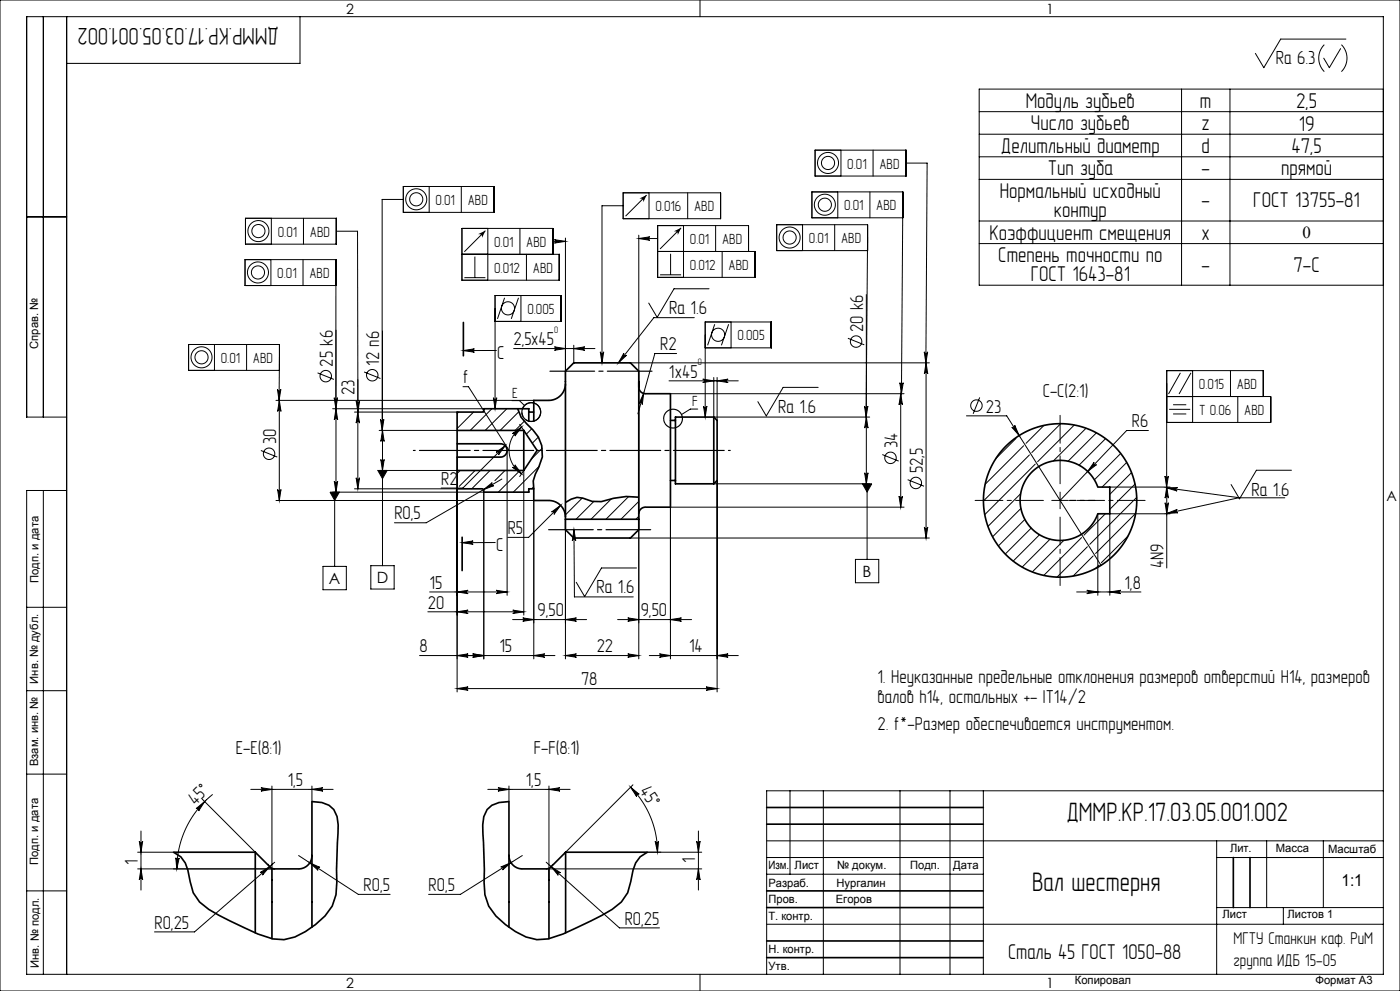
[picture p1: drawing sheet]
<svg xmlns="http://www.w3.org/2000/svg" width="420mm" height="297mm" viewBox="0 0 420 297" stroke-linecap="round" stroke-linejoin="round" font-family="sans-serif">
<g fill="none" stroke="#000" stroke-width=".3">
<path d="M0 0h420v297h-420zM13 5v120M20 5v287M90 5v14h-70M210 0v5M397.3 13.4a5.7 5.7 0 0 0 0 8.1M402.2 14.6l-3.4 5.7-1.7-2.9M402.4 13.4a5.7 5.7 0 0 1 0 8.1M403.8 11.7h-19.6l-5.1 8.6-2.5-4.3M293.8 33.5h121.2M354.5 26.7v58.8M369 26.7v58.8"/>
<path d="M415 26.7h-121.2v58.8h121.2M121 59.8h-6.4l.1 69.2M121 55.9h27.3v7.8h-27.3zM128.8 55.9v7.8M138.4 55.9v7.8M186.9 57.8h29.3v7.7h-29.3zM194 58.5l-6.3 6.3M194.7 57.8v7.7M206.3 57.8v7.7M243.6 57.5h27.2v7.8h-27.2zM244.5 45h27.3v7.8h-27.3zM251.3 57.5v7.8"/>
<path d="M252.3 45v7.8M261 57.5v7.8M261.9 45v7.8M271.8 48.9h6.3l-.3 59.8v52.5M293.8 40.2h121.2M293.8 47h121.2M293.8 53.8h121.2M8 65h12M73.6 65.4h27.3v7.8h-27.3zM81.3 77.8v7.8M81.4 65.4v7.8M90.9 77.8v7.8"/>
<path d="M91 65.4v7.8M100.9 69.3h6.4l.1 54.2M138.6 76.2h29.2v7.8h-29.2v-15.5h27.2v7.7M142.5 76.9v6.3M145.6 69.1l-6.3 6.4M146.3 68.5v15.5M156 68.5v7.7M157.9 76.2v7.8M165.8 72.3h3.8M166.3 71.8l3.3 .5-3.3 .5a.51 .51 0 0 0 .5-.5 .51 .51 0 0 0-.5-.5zM169.6 71.3v43.1M186.9 61.7h-6.3v47"/>
<path d="M191.6 71.5h5.7M191.6 70.5v43.9M191.6 71.5l3.3-.5a.51 .51 0 0 0-.4 .5 .51 .51 0 0 0 .4 .5zM201.2 76.1v6.3M204.3 68.3l-6.3 6.3M205.1 67.6v15.5M214.7 67.6v7.8M216.6 75.4v7.7M224.6 75.4v-7.8h-27.3v15.5h29.2v-7.7h-29.2M233 67.3h27.3v7.8h-27.3zM240.8 67.3v7.8M250.4 67.3v7.8"/>
<path d="M260.3 71.2l-.5 53.8M270.8 61.4l-.4 56.6M293.8 66.2h121.2M293.8 73h121.2M100.8 85.6h-27.3v-7.8h27.3v69.7M114.7 99.2v70.3M139.3 83.2h6.3M148.5 96.3h19.8v-7.7h-19.8v33.9M151.4 89.3l-2.2 6.3M155.6 89.3l-2.2 6.3M156.3 88.6v7.7M198 82.4h6.3"/>
<path d="M208.3 95.2h-12.1l-10.7 13.5M212.7 86.5h-10.5l-5 8.6-2.6-4.3M214.4 97.2l-2.1 6.3M218.6 97.2l-2.2 6.3M219.3 96.5v7.8M259.9 88.3v56.7M56.6 103.2h27.2v7.8h-27.2zM64.3 103.2v7.8M74 103.2v7.8M82.8 120h77.3M83.2 116.7a.51 .51 0 0 0 .5 .5 .51 .51 0 0 0 .6-.5l-.6 3.3zM83.8 120v30"/>
<path d="M83.8 120l.5 3.3a.51 .51 0 0 0-.5-.5 .51 .51 0 0 0-.5 .5zM83.8 107.1l-.1 12.9M95.3 111.7l4.9 2M100.3 119.2a.51 .51 0 0 0 .5 .5 .51 .51 0 0 0 .5-.5l-.5 3.3zM107.4 113.7v32.8M109.2 111.5l4.9 1.9M138.9 115.9h1.6l12.2 19.1M139 105.1l3.3-.6a.51 .51 0 0 0-.5 .6 .51 .51 0 0 0 .5 .5zM148 119.2a.51 .51 0 0 0 .5 .5 .51 .51 0 0 0 .5-.5l-.5 3.3zM148.6 105h.1M148.6 105l-9.6 .1M154.1 104.5h24.4"/>
<path d="M166.3 104l3.3 .5-3.3 .5a.51 .51 0 0 0 .5-.5 .51 .51 0 0 0-.5-.5zM172.1 104.5l3.3-.5a.51 .51 0 0 0-.4 .5 .51 .51 0 0 0 .4 .5zM172.1 103.5v5.2M180.1 105.4a.51 .51 0 0 0 .5 .5 .51 .51 0 0 0 .5-.5l-.5 3.3zM187.2 105.8a.51 .51 0 0 0 .1 .7 .51 .51 0 0 0 .7 0l-2.5 2.2zM189.1 108.7h89.7M191.6 116v81.5M193.1 117.9l-.4 3.3a.51 .51 0 0 0-.4-.6 .51 .51 0 0 0-.6 .4zM200.7 114.1h20.8M201.1 118h70.1M203 106h-6.5l-5.1 18M210.8 113.6l3.3 .5-3.3 .5a.51 .51 0 0 0 .5-.5 .51 .51 0 0 0-.5-.5z"/>
<path d="M211.6 104.3h19.8v-7.8h-19.8v28.5M214.1 113.1v11.9h46.8M215.1 114.1l3.3-.5a.51 .51 0 0 0-.4 .5 .51 .51 0 0 0 .4 .5zM215.1 113.1v12.9M245.5 116.1h-10.6l-5 8.6-2.5-4.3M254.4 101.4l4.9 1.9M269.9 114.7a.51 .51 0 0 0 .6 .5 .51 .51 0 0 0 .5-.5l-.6 3.3zM270.2 118l.5 3.3a.51 .51 0 0 0-.5-.5 .51 .51 0 0 0-.5 .5zM270.2 118v34M277.3 105.4a.51 .51 0 0 0 .5 .5 .51 .51 0 0 0 .5-.5l-.5 3.3zM277.8 108.7l.5 3.3a.51 .51 0 0 0-.5-.4 .51 .51 0 0 0-.5 .4zM293.9 119.1l-2 4.9"/>
<path d="M350 118.8h31.2v7.8h-31.2M354.1 111.7l-3.5 6.4M357.3 111.7l-3.6 6.4M357.8 111.1v15.5M369.1 111.1v7.7M371.3 118.8v7.8M379 118.8v-7.7h-29v59.1M20 125h-12v-120h407v287h-407v-145h12M78.3 135l4.9 2M99.8 122.5h45.3M100.8 122.5l.5 3.3a.51 .51 0 0 0-.5-.5 .51 .51 0 0 0-.5 .5zM106.4 123.5h30.7"/>
<path d="M106.9 120.2a.51 .51 0 0 0 .5 .5 .51 .51 0 0 0 .5-.5l-.5 3.3zM107.4 123.5l.5 3.3a.51 .51 0 0 0-.5-.5 .51 .51 0 0 0-.6 .5zM113.7 129h23.4M114.1 125.7a.51 .51 0 0 0 .6 .5 .51 .51 0 0 0 .5-.5l-.5 3.3zM114.2 137.7a.51 .51 0 0 0 .5 .5 .51 .51 0 0 0 .6-.5l-.6 3.3zM114.7 129l.6 3.3a.51 .51 0 0 0-.6-.5 .51 .51 0 0 0-.5 .5zM137.1 137v70.4M137.6 123.5l-.5 .4M142.1 123.5l-5 4.9M147.6 122.5l-6.5 6.5M148.9 135.6l2.6-2-1.9 2.7a.51 .51 0 0 0 0-.7 .51 .51 0 0 0-.7 0zM151.5 133.6l-12.6 12.7h-6.6"/>
<path d="M152.1 122.5l-6.5 6.5M152.1 135v43.4M153.6 120.1h2.2l1.6 1.4M153.8 129.9l2.7-1.9-2 2.7a.51 .51 0 0 0 0-.7 .51 .51 0 0 0-.7-.1zM154.5 139.3l2 2.7-2.7-2a.51 .51 0 0 0 .7 0 .51 .51 0 0 0 0-.7zM155.6 123.5l-5.6 5.5M155.9 127.2l1.2 1.8M156.5 128a8.4 8.4 0 0 0 0 14M157.3 126.3l-2.8 2.7M159.5 128.5l-1.6 1.6M161.5 131l-1.8 1.8M161.8 139.7l-7.8 7.8"/>
<path d="M162.7 134.3l-3.3 3.3M209.3 122.6h-2.2l-2.6 1.6M211.1 121.7a.51 .51 0 0 0 .5 .5 .51 .51 0 0 0 .5-.5l-.5 3.3zM259.3 121.7a.51 .51 0 0 0 .6 .5 .51 .51 0 0 0 .5-.5l-.6 3.3zM259.9 125l.5 3.3a.51 .51 0 0 0-.5-.5 .51 .51 0 0 0-.5 .5zM264.7 136.2l4.9 2M289.9 124.6h12.1l28.3 44.8M303.6 128a.51 .51 0 0 0 .6 .1 .51 .51 0 0 0 .2-.6l1.3 3zM304.8 131.4l-6.1 6.1M307.1 133.6l-11.6 11.5M308.8 136.3l-13.8 13.8M310.6 139.1l-15.2 15.1"/>
<path d="M313.2 127.5l-5.4 5.4M318.2 127l-8.6 8.6M322.3 127.4l-11 11M325.8 128.3l-9.8 9.8M328.2 138.5a.51 .51 0 0 0 .1 .7 .51 .51 0 0 0 .7 0l-2.7 2.1zM328.9 129.7l-8.5 8.5M331.7 131.5l-8 7.9M336.2 135.9l-7.9 7.9M338 138.6l-7.4 7.4M344.5 129h-6.5l-20 21M350.7 122.7h6.4M351.9 121.3h4"/>
<path d="M351.9 124.1h4M13 147v145M82.8 150h77.3v47.5M83.3 146.7a.51 .51 0 0 0 .5 .5 .51 .51 0 0 0 .5-.5l-.5 3.3zM99 147.5h2.8l-1.4 2.4zM99.8 147.5h45.3v50M100.3 144.2a.51 .51 0 0 0 .5 .5 .51 .51 0 0 0 .5-.5l-.5 3.3zM100.4 147.5v22.2M106.4 146.5h30.7M106.8 143.2a.51 .51 0 0 0 .6 .5 .51 .51 0 0 0 .5-.5l-.5 3.3zM113.3 141h2.8l-1.4 2.4zM113.7 141h23.4"/>
<path d="M138 141l-.7 .8M142.5 141l-4.7 4.8M145.1 146.7l2.6-2a.51 .51 0 0 0-.2 .6 .51 .51 0 0 0 .7 .2zM147 141l-5.5 5.5M150.6 143.6l-22.7 13.1h-9.6M151.5 141l-3 3M155.9 142.8l1.2-1.8v43.4M156 141l-6.5 6.5M158.6 147.3l-.1 .2M160 146l-.5 .5M165.5 153.4l2.7-1.9-2 2.7a.51 .51 0 0 0 0-.7 .51 .51 0 0 0-.7-.1zM168.2 151.5l-9.6 9.6h-6.3"/>
<path d="M169.6 155.6v41.9M172.2 158.7l.5 3.3a.51 .51 0 0 0-.5-.4 .51 .51 0 0 0-.5 .5zM172.2 158.7l.1 20.2h17.7M174.7 149.2l-5.1 5.1M178.1 150.4l-5.3 5.2M183.4 149.5l-6.1 6.1M188.6 148.8l-6.8 6.8M191.6 150.3l-5.3 5.3M191.6 154.8l-.8 .8M214.1 145h46.8M215.1 144v63.4M258.7 145h2.8l-1.4 2.4z"/>
<path d="M259.4 141.7a.51 .51 0 0 0 .5 .5 .51 .51 0 0 0 .5-.5l-.5 3.3zM260.1 145v22.7M269.7 148.7a.51 .51 0 0 0 .5 .5 .51 .51 0 0 0 .5-.5l-.5 3.3zM271.2 152h-70.1v45.5M272.3 143.8l4.9 1.9M277.3 157.9a.51 .51 0 0 0 .5 .5 .51 .51 0 0 0 .5-.5l-.5 3.3zM306.2 148l-9.8 9.8M306.3 152.4l-8.5 8.5M307.5 155.7l-8 7.9M309.4 158.3l-7.8 7.7M315.5 150h5M318 147.5v5"/>
<path d="M326.3 141.3h.1M329.3 154v24.4M331.6 154l-6.4 6.4M332.9 146h18.1M339.5 141.6l-6.6 6.6M340.5 145.1l-7.6 7.5M340.7 153.9l-12 12M341 149.1l-14.1 14M349.5 142.7a.51 .51 0 0 0 .5 .5 .51 .51 0 0 0 .5-.5l-.5 3.3zM349.5 150.7a.51 .51 0 0 0 .5 .5 .51 .51 0 0 0 .5-.5l-.5 3.3zM349.9 146.2l22 3h13.5M349.9 146.2l3.4-.1a.51 .51 0 0 0-.6 .5 .51 .51 0 0 0 .4 .5z"/>
<path d="M350 146l.5 3.3a.51 .51 0 0 0-.5-.5 .51 .51 0 0 0-.5 .5zM350 153.9l3.2-1.2a.51 .51 0 0 0-.4 .6 .51 .51 0 0 0 .6 .4zM351 154h-18.1v24.4M371.5 149.2h.1M371.5 149.2l-21.5 4.7M387.4 140.9h-10.5l-5 8.6-2.6-4.3M96.9 169.7h7v7h-7zM111.2 169.5h7v7h-7zM128.9 177.4h23.2M137.1 177.4l3.3-.5a.51 .51 0 0 0-.4 .5 .51 .51 0 0 0 .4 .5zM138.6 162.6l3.3-.5a.51 .51 0 0 0-.4 .5 .51 .51 0 0 0 .4 .5zM148.3 162.6h.1"/>
<path d="M148.3 162.6h-9.7M148.8 176.9l3.3 .5-3.3 .5a.51 .51 0 0 0 .5-.5 .51 .51 0 0 0-.5-.5zM189.1 161.2h89.7M191 170.2h-10.5l-5.1 8.6-2.5-4.3M256.6 167.7h7v7h-7zM311.9 160.3l-7.9 7.9M315 161.6l-8.4 8.4M319.2 161.9l-9.5 9.5M323 177.4h19.3M324.5 161.1l-11.4 11.4M326 176.9l3.3 .5-3.3 .5a.51 .51 0 0 0 .5-.5 .51 .51 0 0 0-.5-.5zM326.2 163.9l-9.1 9.1"/>
<path d="M327.9 166.6l-6 6M329.7 169.4l-1 .9M332.9 177.4l3.3-.5a.51 .51 0 0 0-.4 .5 .51 .51 0 0 0 .4 .5zM338.4 160.7l-8 7.9M8 182h12M128.3 183.4h28.8M137.1 183.4l3.3-.6a.51 .51 0 0 0-.4 .6 .51 .51 0 0 0 .4 .5zM137.1 196.5l3.3-.5a.51 .51 0 0 0-.4 .5 .51 .51 0 0 0 .4 .5zM141.8 196l3.3 .5-3.3 .5a.51 .51 0 0 0 .5-.5 .51 .51 0 0 0-.5-.5zM153.8 185.7h22.2M153.8 182.8l3.3 .6-3.3 .5a.51 .51 0 0 0 .5-.5 .51 .51 0 0 0-.5-.6zM156.8 185.2l3.3 .5-3.3 .5a.51 .51 0 0 0 .5-.5 .51 .51 0 0 0-.5-.5z"/>
<path d="M160.1 196.5l3.3-.5a.51 .51 0 0 0-.4 .5 .51 .51 0 0 0 .4 .5zM166.5 196.5h-40.6M169.6 196.5h22M169.6 196.5l3.3-.5a.51 .51 0 0 0-.4 .5 .51 .51 0 0 0 .4 .5zM169.6 185.7l3.3-.5a.51 .51 0 0 0-.4 .5 .51 .51 0 0 0 .4 .5zM185.3 185.7h22.2M188.3 196l3.3 .5-3.3 .5a.51 .51 0 0 0 .5-.5 .51 .51 0 0 0-.5-.5zM188.3 185.2l3.3 .5-3.3 .5a.51 .51 0 0 0 .5-.5 .51 .51 0 0 0-.5-.5zM194.8 196.5h26.7M197.8 196l3.3 .5-3.3 .5a.51 .51 0 0 0 .5-.5 .51 .51 0 0 0-.5-.5zM201.1 185.7l3.3-.5a.51 .51 0 0 0-.4 .5 .51 .51 0 0 0 .4 .5zM215.1 196.5l3.3-.5a.51 .51 0 0 0-.4 .5 .51 .51 0 0 0 .4 .5z"/>
<path d="M8 207h12M137.1 206.4h78M137.1 206.4l3.3-.5a.51 .51 0 0 0-.4 .5 .51 .51 0 0 0 .4 .5zM211.8 205.9l3.3 .5-3.3 .5a.51 .51 0 0 0 .5-.5 .51 .51 0 0 0-.5-.5zM8 232h12M60.7 239.5l15.9 15.9M63.8 238.1a28.5 28.5 0 0 0-10.8 22.3M75.2 236.6h24.7M78.3 236.1l3.3 .5-3.3 .5a.51 .51 0 0 0 .5-.5 .51 .51 0 0 0-.5-.5zM81.6 235.6v24.8M93.6 235.6v4.6M93.6 236.6l3.3-.5a.51 .51 0 0 0-.5 .5 .51 .51 0 0 0 .5 .5z"/>
<path d="M146.3 236.6h24.7M149.4 236.1l3.3 .5-3.3 .5a.51 .51 0 0 0 .5-.5 .51 .51 0 0 0-.5-.5zM152.7 235.6v4.6M164.7 236.6l3.3-.5a.51 .51 0 0 0-.5 .5 .51 .51 0 0 0 .5 .5zM164.7 235.6v28.2M189.2 235.9l2.6 2.1a.51 .51 0 0 0-.7 0 .51 .51 0 0 0-.1 .7zM189.2 235.9a27.6 27.6 0 0 1 8.1 19.5M189.9 235.2l-20.2 20.2M237 237v25M247 237v55M270 237v55M285 237v55"/>
<path d="M295 237v55M415 237h-185v55M41.3 255.4h10.8M41.8 252.1a.51 .51 0 0 0 .5 .5 .51 .51 0 0 0 .5-.5l-.5 3.3zM42.3 249.1v17.7M52.7 257.1a.51 .51 0 0 0 .5 .5 .51 .51 0 0 0 .5-.5l-.7 3.3zM58.8 242.4l2.6-2.2-1.8 2.8a.51 .51 0 0 0-.1-.7 .51 .51 0 0 0-.7 .1zM80.5 258.9l.5 .9M82.4 258.4l-24 20.9h-12.1M89.6 256.4l17.9 11.6h9.5M92.9 258.6l3.1 1.4a.51 .51 0 0 0-.7 .1 .51 .51 0 0 0 .1 .7zM150.2 259.9l3.1-1.4-2.5 2.2a.51 .51 0 0 0 .1-.7 .51 .51 0 0 0-.7-.1z"/>
<path d="M156.7 256.4l-18.6 11.6h-9.5M163.9 258.4l21.9 19.7h12M165.3 259.7l2.8 1.9a.51 .51 0 0 0-.6 0 .51 .51 0 0 0 0 .7zM165.8 258.9l-.5 .9M194.2 255.4h16.3M196.5 252.1a.51 .51 0 0 0 .6 .5 .51 .51 0 0 0 .5-.5l-.3 3.3zM209 252.1a.51 .51 0 0 0 .5 .5 .51 .51 0 0 0 .5-.5l-.5 3.3zM209.5 249.1v17.7M230 252h185M230 257h65M365 252v40M365 257h50"/>
<path d="M380 252v20M397 252v20M8 267h12M41.3 260.4h41.1M42.3 260.4l.5 3.3a.51 .51 0 0 0-.5-.5 .51 .51 0 0 0-.5 .5zM78.1 261.5l2.8-1.8-2.2 2.6a.51 .51 0 0 0 .1-.7 .51 .51 0 0 0-.7-.1zM163.9 260.4h46.6M209.5 260.4l.5 3.3a.51 .51 0 0 0-.5-.5 .51 .51 0 0 0-.5 .5zM230 277h185M230 262h65M365 272h50M385 272v5"/>
<path d="M210 292v5"/>
<circle cx="124.9" cy="59.7" r="3.2"/>
<circle cx="124.9" cy="59.7" r="1.97"/>
<circle cx="248.4" cy="48.8" r="3.2"/>
<circle cx="248.4" cy="48.8" r="1.97"/>
<circle cx="77.5" cy="69.3" r="3.2"/>
<circle cx="77.5" cy="69.3" r="1.97"/>
<circle cx="236.9" cy="71.2" r="3.2"/>
<circle cx="236.9" cy="71.2" r="1.97"/>
<circle cx="247.5" cy="61.4" r="3.2"/>
<circle cx="247.5" cy="61.4" r="1.97"/>
<circle cx="77.4" cy="81.7" r="3.2"/>
<circle cx="77.4" cy="81.7" r="1.97"/>
<circle cx="152.4" cy="92.4" r="1.97"/>
<circle cx="60.5" cy="107.1" r="3.2"/>
<circle cx="60.5" cy="107.1" r="1.97"/>
<circle cx="97.7" cy="112.7" r="1.72"/>
<circle cx="111.7" cy="112.5" r="1.72"/>
<circle cx="215.4" cy="100.3" r="1.97"/>
<circle cx="256.8" cy="102.4" r="1.72"/>
<circle cx="80.7" cy="136" r="1.72"/>
<circle cx="267.1" cy="137.2" r="1.72"/>
<circle cx="292.9" cy="121.6" r="1.72"/>
<circle cx="274.7" cy="144.7" r="1.72"/>
</g>
<g fill="#000">
<path d="M172.2 158.7l.5 3.3a.51 .51 0 0 0-.5-.4 .51 .51 0 0 0-.5 .5z"/>
<path d="M191.8 59.5h.6l1.6-1zM192.4 59.5l.3 .2 1.3-1.2zM192.7 59.7l.3 .3 1-1.5zM194 58.5l-1 1.5v.6z"/>
<path d="M143.4 70.2h.7l1.5-1.1zM144.1 70.2l.3 .2 1.2-1.3zM144.4 70.4l.2 .3 1-1.6zM145.6 69.1l-1 1.6v.6z"/>
<path d="M202.2 69.3l.6 .1 1.5-1.1zM202.8 69.4l.3 .1 1.2-1.2zM203.1 69.5l.2 .3 1-1.5zM204.3 68.3l-1 1.5v.6z"/>
<path d="M148 119.2a.51 .51 0 0 0 .5 .5 .51 .51 0 0 0 .5-.5l-.5 3.3zM211.1 121.7a.51 .51 0 0 0 .5 .5 .51 .51 0 0 0 .5-.5l-.5 3.3zM191.6 71.5l3.3-.5a.51 .51 0 0 0-.4 .5 .51 .51 0 0 0 .4 .5zM166.3 71.8l3.3 .5-3.3 .5a.51 .51 0 0 0 .5-.5 .51 .51 0 0 0-.5-.5zM180.1 105.4a.51 .51 0 0 0 .5 .5 .51 .51 0 0 0 .5-.5l-.5 3.3zM259.3 121.7a.51 .51 0 0 0 .6 .5 .51 .51 0 0 0 .5-.5l-.6 3.3zM100.3 119.2a.51 .51 0 0 0 .5 .5 .51 .51 0 0 0 .5-.5l-.5 3.3zM83.2 116.7a.51 .51 0 0 0 .5 .5 .51 .51 0 0 0 .6-.5l-.6 3.3zM114.1 125.7a.51 .51 0 0 0 .6 .5 .51 .51 0 0 0 .5-.5l-.5 3.3zM106.9 120.2a.51 .51 0 0 0 .5 .5 .51 .51 0 0 0 .5-.5l-.5 3.3zM269.9 114.7a.51 .51 0 0 0 .6 .5 .51 .51 0 0 0 .5-.5l-.6 3.3zM277.3 105.4a.51 .51 0 0 0 .5 .5 .51 .51 0 0 0 .5-.5l-.5 3.3zM349.5 142.7a.51 .51 0 0 0 .5 .5 .51 .51 0 0 0 .5-.5l-.5 3.3z"/>
<path d="M187.2 105.8a.51 .51 0 0 0 .1 .7 .51 .51 0 0 0 .7 0l-2.5 2.2zM350 153.9l3.2-1.2a.51 .51 0 0 0-.4 .6 .51 .51 0 0 0 .6 .4zM349.9 146.2l3.4-.1a.51 .51 0 0 0-.6 .5 .51 .51 0 0 0 .4 .5zM99 147.5h2.8l-1.4 2.4zM258.7 145l1.4 2.4 1.4-2.4zM113.3 141l1.4 2.4 1.4-2.4z"/>
<path d="M215.1 114.1l3.3-.5a.51 .51 0 0 0-.4 .5 .51 .51 0 0 0 .4 .5zM210.8 113.6l3.3 .5-3.3 .5a.51 .51 0 0 0 .5-.5 .51 .51 0 0 0-.5-.5zM332.9 177.4l3.3-.5a.51 .51 0 0 0-.4 .5 .51 .51 0 0 0 .4 .5zM326 176.9l3.3 .5-3.3 .5a.51 .51 0 0 0 .5-.5 .51 .51 0 0 0-.5-.5zM153.8 182.8l3.3 .6-3.3 .5a.51 .51 0 0 0 .5-.5 .51 .51 0 0 0-.5-.6zM137.1 183.4l3.3-.6a.51 .51 0 0 0-.4 .6 .51 .51 0 0 0 .4 .5zM164.7 236.6l3.3-.5a.51 .51 0 0 0-.5 .5 .51 .51 0 0 0 .5 .5zM149.4 236.1l3.3 .5-3.3 .5a.51 .51 0 0 0 .5-.5 .51 .51 0 0 0-.5-.5zM172.1 104.5l3.3-.5a.51 .51 0 0 0-.4 .5 .51 .51 0 0 0 .4 .5zM166.3 104l3.3 .5-3.3 .5a.51 .51 0 0 0 .5-.5 .51 .51 0 0 0-.5-.5zM201.1 185.7l3.3-.5a.51 .51 0 0 0-.4 .5 .51 .51 0 0 0 .4 .5zM188.3 185.2l3.3 .5-3.3 .5a.51 .51 0 0 0 .5-.5 .51 .51 0 0 0-.5-.5zM148.8 176.9l3.3 .5-3.3 .5a.51 .51 0 0 0 .5-.5 .51 .51 0 0 0-.5-.5zM137.1 177.4l3.3-.5a.51 .51 0 0 0-.4 .5 .51 .51 0 0 0 .4 .5zM141.8 196l3.3 .5-3.3 .5a.51 .51 0 0 0 .5-.5 .51 .51 0 0 0-.5-.5zM137.1 196.5l3.3-.5a.51 .51 0 0 0-.4 .5 .51 .51 0 0 0 .4 .5z"/>
<path d="M277.8 108.7l.5 3.3a.51 .51 0 0 0-.5-.4 .51 .51 0 0 0-.5 .4zM277.3 157.9a.51 .51 0 0 0 .5 .5 .51 .51 0 0 0 .5-.5l-.5 3.3zM107.4 123.5l.5 3.3a.51 .51 0 0 0-.5-.5 .51 .51 0 0 0-.6 .5zM106.8 143.2a.51 .51 0 0 0 .6 .5 .51 .51 0 0 0 .5-.5l-.5 3.3zM114.7 129l.6 3.3a.51 .51 0 0 0-.6-.5 .51 .51 0 0 0-.5 .5zM114.2 137.7a.51 .51 0 0 0 .5 .5 .51 .51 0 0 0 .6-.5l-.6 3.3zM100.8 122.5l.5 3.3a.51 .51 0 0 0-.5-.5 .51 .51 0 0 0-.5 .5zM100.3 144.2a.51 .51 0 0 0 .5 .5 .51 .51 0 0 0 .5-.5l-.5 3.3zM259.9 125l.5 3.3a.51 .51 0 0 0-.5-.5 .51 .51 0 0 0-.5 .5zM259.4 141.7a.51 .51 0 0 0 .5 .5 .51 .51 0 0 0 .5-.5l-.5 3.3zM350 146l.5 3.3a.51 .51 0 0 0-.5-.5 .51 .51 0 0 0-.5 .5zM349.5 150.7a.51 .51 0 0 0 .5 .5 .51 .51 0 0 0 .5-.5l-.5 3.3zM41.8 252.1a.51 .51 0 0 0 .5 .5 .51 .51 0 0 0 .5-.5l-.5 3.3zM42.3 260.4l.5 3.3a.51 .51 0 0 0-.5-.5 .51 .51 0 0 0-.5 .5zM83.8 120l.5 3.3a.51 .51 0 0 0-.5-.5 .51 .51 0 0 0-.5 .5zM83.3 146.7a.51 .51 0 0 0 .5 .5 .51 .51 0 0 0 .5-.5l-.5 3.3zM270.2 118l.5 3.3a.51 .51 0 0 0-.5-.5 .51 .51 0 0 0-.5 .5zM269.7 148.7a.51 .51 0 0 0 .5 .5 .51 .51 0 0 0 .5-.5l-.5 3.3z"/>
<path d="M138.6 162.6l3.3-.5a.51 .51 0 0 0-.4 .5 .51 .51 0 0 0 .4 .5zM139 105.1l3.3-.6a.51 .51 0 0 0-.5 .6 .51 .51 0 0 0 .5 .5z"/>
<path d="M160.1 196.5l3.3-.5a.51 .51 0 0 0-.4 .5 .51 .51 0 0 0 .4 .5zM141.8 196l3.3 .5-3.3 .5a.51 .51 0 0 0 .5-.5 .51 .51 0 0 0-.5-.5z"/>
<path d="M169.6 196.5l3.3-.5a.51 .51 0 0 0-.4 .5 .51 .51 0 0 0 .4 .5zM188.3 196l3.3 .5-3.3 .5a.51 .51 0 0 0 .5-.5 .51 .51 0 0 0-.5-.5zM328.2 138.5l-1.9 2.8 2.7-2.1a.51 .51 0 0 1-.7 0 .51 .51 0 0 1-.1-.7zM78.3 236.1l3.3 .5-3.3 .5a.51 .51 0 0 0 .5-.5 .51 .51 0 0 0-.5-.5zM93.6 236.6l3.3-.5a.51 .51 0 0 0-.5 .5 .51 .51 0 0 0 .5 .5zM78.1 261.5a.51 .51 0 0 1 .7 .1 .51 .51 0 0 1-.1 .7l2.2-2.6zM92.9 258.6l2.5 2.2a.51 .51 0 0 1-.1-.7 .51 .51 0 0 1 .7-.1zM165.5 153.4a.51 .51 0 0 1 .7 .1 .51 .51 0 0 1 0 .7l2-2.7zM150.2 259.9a.51 .51 0 0 1 .7 .1 .51 .51 0 0 1-.1 .7l2.5-2.2zM165.3 259.7l2.2 2.6a.51 .51 0 0 1 0-.7 .51 .51 0 0 1 .6 0zM303.6 128l2.1 2.5-1.3-3a.51 .51 0 0 1-.2 .6 .51 .51 0 0 1-.6-.1zM193.1 117.9l-1.4 3.1a.51 .51 0 0 1 .6-.4 .51 .51 0 0 1 .4 .6zM197.8 196l3.3 .5-3.3 .5a.51 .51 0 0 0 .5-.5 .51 .51 0 0 0-.5-.5zM215.1 196.5l3.3-.5a.51 .51 0 0 0-.4 .5 .51 .51 0 0 0 .4 .5zM156.8 185.2l3.3 .5-3.3 .5a.51 .51 0 0 0 .5-.5 .51 .51 0 0 0-.5-.5zM169.6 185.7l3.3-.5a.51 .51 0 0 0-.4 .5 .51 .51 0 0 0 .4 .5zM145.1 146.7l3.1-1.2a.51 .51 0 0 1-.7-.2 .51 .51 0 0 1 .2-.6zM148.9 135.6a.51 .51 0 0 1 .7 0 .51 .51 0 0 1 0 .7l1.9-2.7zM137.1 206.4l3.3-.5a.51 .51 0 0 0-.4 .5 .51 .51 0 0 0 .4 .5zM211.8 205.9l3.3 .5-3.3 .5a.51 .51 0 0 0 .5-.5 .51 .51 0 0 0-.5-.5zM153.8 129.9l2.7-1.9-2 2.7a.51 .51 0 0 0 0-.7 .51 .51 0 0 0-.7-.1zM154.5 139.3l2 2.7-2.7-2a.51 .51 0 0 0 .7 0 .51 .51 0 0 0 0-.7z"/>
<path d="M58.8 242.4l2.6-2.2-1.8 2.8a.51 .51 0 0 0-.1-.7 .51 .51 0 0 0-.7 .1zM52.7 257.1a.51 .51 0 0 0 .5 .5 .51 .51 0 0 0 .5-.5l-.7 3.3z"/>
<path d="M196.5 252.1a.51 .51 0 0 0 .6 .5 .51 .51 0 0 0 .5-.5l-.3 3.3zM189.2 235.9l2.6 2.1a.51 .51 0 0 0-.7 0 .51 .51 0 0 0-.1 .7z"/>
<path d="M209.5 260.4l.5 3.3a.51 .51 0 0 0-.5-.5 .51 .51 0 0 0-.5 .5zM209 252.1a.51 .51 0 0 0 .5 .5 .51 .51 0 0 0 .5-.5l-.5 3.3z"/>
</g>
<path d="M162.1 122.7a2.82 2.82 0 0 0-4.7-1.2 2.82 2.82 0 0 0 1.2 4.7 2.82 2.82 0 0 0 3.5-3.3v-.2M204.6 124.6a2.82 2.82 0 0 0-4.7-1.1 2.82 2.82 0 0 0 1.2 4.7 2.82 2.82 0 0 0 3.6-3.3l-.1-.3" fill="none" stroke="#000" stroke-width=".35" stroke-dasharray="15.2 1.3 1.3 1.3" stroke-dashoffset="8.3" stroke-linecap="butt"/>
<path d="M156.7 122.5l-.1 1.3M156.9 124.9l.9 1M199.3 124.4l-.2 1.3M199.5 126.9l.9 .9" fill="none" stroke="#000" stroke-width=".35" stroke-dasharray="15.2 1.3 1.3 1.3" stroke-linecap="butt"/>
<g fill="none" stroke="#000" stroke-width=".5">
<path d="M139 96.6v10M169.6 115a5 5 0 0 1-5 5h-4.5v6.2M172.1 108.7h17l2.5 2.5v47.5l-2.5 2.5h-17l-2.5-2.5v-47.5zM191.6 116l.5 1.3 1.1 .7h7.9v34h-7.9l-1.1 .7-.5 1.3M137.1 133h13a2 2 0 0 1 2 2 2 2 0 0 1-2 2h-13M137.1 129h20M145.2 123.5h-.1M155.3 122.5l1 2.5 1.7 2a11 11 0 0 1 4.7 9.9l-2.7 7.2 .1 2.4M157.1 129v12M157.1 129l4 6-4 6M158.6 126.2v-3.7h-13.5v.7l-.4 .3h-7.6v23h7.6l.4 .3v.7h13.5v-1h1.5M158.6 123.5h1.5"/>
<path d="M201.1 126h1.5M214.1 125l1 1v18l-1 1M214.1 125v20M214.1 125h-11.5v20h11.5M137.1 141h20M160.1 146.5v3.5h4.5a5 5 0 0 1 5 5M169.6 155.6h22M191.6 149l-3.7-.2-3.8 .5-3.7 1h-2.8l-2.7-1-1.8-.2-1.7 .5-1.8 1M201.1 144h1.5M309.6 141.4a12 12 0 0 1 19.7 4.6h3.6v8h-3.6a12 12 0 0 1-17.7 6.1 12 12 0 0 1-2-18.7zM138.6 161v10M76.6 255.4h-24.5l2.1 1.4 1.4 1.8 .8 2.2 1.6 6.8 1.9 2.7a53 53 0 0 0 13.1 7.6l4.4 2a13.2 13.2 0 0 0 14.2-.7l3-2.1a13.7 13.7 0 0 0 6.4-12.7v-3.8l.5-13.4a6 6 0 0 0-4.9-6.7l-3-.3v37.7"/>
<path d="M76.6 255.4l5 4.9 8 .1a4 4 0 0 0 4-4M76.6 255.4v24.2M169.7 255.4h24.5l-2.2 1.4-1.3 1.8-.8 2.2-1.6 6.8-1.9 2.7a53 53 0 0 1-13.2 7.6l-4.3 2a13.2 13.2 0 0 1-14.3-.7l-3-2.1a13.7 13.7 0 0 1-6.4-12.7l.1-3.8-.5-13.4a6 6 0 0 1 4.9-6.7l3-.3v37.7M169.7 255.4l-5.1 4.9-7.9 .1a4 4 0 0 1-4-4M169.7 255.4v24.2M230 242h65M230 247h65M370 257v15M375 257v15M81.6 260.4v20.9M164.7 260.4v20.9M230 267h65"/>
<path d="M230 272h65M230 282h65M230 287h65"/>
<circle cx="318" cy="150" r="23"/>
</g>
<path d="M313 150h-20.5M318 145v-20.5M318 155v20.5M323 150h20.5" fill="none" stroke="#000" stroke-width=".3" stroke-dasharray="15.2 1.3 1.3 1.3" stroke-dashoffset="6.9"/>
<path d="M124 135h95.1" fill="none" stroke="#000" stroke-width=".35" stroke-dasharray="15.2 1.3 1.3 1.3" stroke-dashoffset="-1.8"/>
<path d="M320.9 150h7.5" fill="none" stroke="#000" stroke-width=".35" stroke-dasharray="15.2 1.3 1.3 1.3" stroke-dashoffset="13.4"/>
<path d="M165 111.2h30.6M164.6 158.7h30.6" fill="none" stroke="#000" stroke-width=".35" stroke-dasharray="15.2 1.3 1.3 1.3" stroke-dashoffset="1.8"/>
<text font-size="7.1" x="309.6" y="267">Вал шестерня</text>
<text font-size="7" x="319.9" y="246.2">ДММР.КР.17.03.05.001.002</text>
<text font-size="6.3" x="83.6" y="8.3" transform="rotate(-180 83.6 8.3)">ДММР.КР.17.03.05.001.002</text>
<g font-size="5.6">
<text x="307.7" y="32.3">Модуль зубьев</text>
<text x="360" y="32.3">m</text>
<text x="388.9" y="32.3">2,5</text>
<text x="309.3" y="39">Число зубьев</text>
<text x="360.5" y="39">z</text>
<text x="389.6" y="39.2">19</text>
<text x="300.3" y="45.8">Делитльный диаметр</text>
<text x="360.5" y="45.8">d</text>
<text x="387.4" y="45.9">47,5</text>
<text x="314.3" y="52.6">Тип зуба</text>
<text x="360.5" y="52.6">-</text>
<text x="384.3" y="52.6">прямой</text>
<text x="300" y="59.4">Нормальный исходный</text>
<text x="316.1" y="65">контур</text>
<text x="360.5" y="62.2">-</text>
<text x="376" y="62.2">ГОСТ 13755-81</text>
<text x="296.8" y="71.8">Коэффициент смещения</text>
<text x="360.5" y="71.8">x</text>
<text x="299.5" y="78.6">Степень точности по</text>
<text x="360.5" y="81.4">-</text>
<text x="388.1" y="81.4">7-С</text>
<text x="309.2" y="84.3">ГОСТ 1643-81</text>
<text x="302.4" y="287.3">Сталь 45 ГОСТ 1050-88</text>
</g>
<g font-size="5">
<text x="382.7" y="19.3">Ra 6.3</text>
<text x="390.7" y="71.2">0</text>
<text x="200.8" y="94.1">Ra 1.6</text>
<text x="233.5" y="123.7">Ra 1.6</text>
<text x="375.5" y="148.5">Ra 1.6</text>
<text x="179" y="177.8">Ra 1.6</text>
</g>
<g font-size="4.9">
<text x="258.9" y="99.5" transform="rotate(-90 258.9 99.5)">20 k6</text>
<text x="149.2" y="107.6">C</text>
<text x="154.1" y="103.5">2,5x45</text>
<text x="198.1" y="105">R2</text>
<text x="99.8" y="109.9" transform="rotate(-90 99.8 109.9)">25 k6</text>
<text x="113.8" y="109.6" transform="rotate(-90 113.8 109.6)">12 n6</text>
<text x="200.7" y="113.2">1x45</text>
<text x="106.4" y="118.4" transform="rotate(-90 106.4 118.4)">23</text>
<text x="138.9" y="114.9">f</text>
<text x="312.8" y="119.1">C-C(2:1)</text>
<text x="295.8" y="123.6">23</text>
<text x="339.6" y="128">R6</text>
<text x="82.8" y="133.2" transform="rotate(-90 82.8 133.2)">30</text>
<text x="269.2" y="134.4" transform="rotate(-90 269.2 134.4)">34</text>
<text x="276.8" y="141.9" transform="rotate(-90 276.8 141.9)">52,5</text>
<text x="132.3" y="145.3">R2</text>
<text x="118.3" y="155.7">R0,5</text>
<text x="152.3" y="160.1">R5</text>
<text x="148.8" y="165.2">C</text>
<text x="349" y="170.2" transform="rotate(-90 349 170.2)">4N9</text>
<text x="128.9" y="176.4">15</text>
<text x="337.3" y="176.4">1,8</text>
<text x="128.3" y="182.4">20</text>
<text x="161.3" y="184.7">9,50</text>
<text x="192.2" y="184.7">9,50</text>
<text x="125.9" y="195.5">8</text>
<text x="149.8" y="195.5">15</text>
<text x="179" y="195.5">22</text>
<text x="206.7" y="195.5">14</text>
<text x="174.3" y="205.4">78</text>
<text x="263.2" y="204.7">1. Неуказанные предельные отклонения размеров отверстий H14, размеров</text>
<text x="263.2" y="210.6">валов h14, остальных +- IT14/2</text>
<text x="263.2" y="218.7">2. f*-Размер обеспечивается инструментом.</text>
<text x="70.7" y="226">E-E(8:1)</text>
<text x="160.1" y="226">F-F(8:1)</text>
<text x="86.3" y="235.6">1,5</text>
<text x="157.8" y="235.6">1,5</text>
<text x="191.7" y="237" transform="rotate(56 191.7 237)">45°</text>
<text x="58.6" y="241.6" transform="rotate(-45 58.6 241.6)">45°</text>
<text x="41.3" y="259.2" transform="rotate(-90 41.3 259.2)">1</text>
<text x="208.5" y="258.7" transform="rotate(-90 208.5 258.7)">1</text>
<text x="109.1" y="267.1">R0,5</text>
<text x="128.6" y="267.1">R0,5</text>
<text x="402.4" y="265.7">1:1</text>
<text x="46.3" y="278.3">R0,25</text>
<text x="187.4" y="277.1">R0,25</text>
</g>
<g font-size="4.7">
<text x="258.8" y="172.9">B</text>
<text x="98.7" y="175">A</text>
<text x="113" y="174.8">D</text>
</g>
<g font-size="4.5">
<text x="370" y="283">МГТУ Станкин каф. РиМ</text>
<text x="370" y="289.5">группа ИДБ 15-05</text>
</g>
<g font-size="4.2">
<text x="103.8" y="4.2">2</text>
<text x="313.8" y="4.2">1</text>
<text x="415.9" y="150.2">A</text>
<text x="103.8" y="296.2">2</text>
<text x="313.8" y="296.2">1</text>
</g>
<g font-size="3.9">
<text x="254.2" y="50.5">0.01</text>
<text x="263.8" y="50.5">ABD</text>
<text x="130.7" y="61.4">0.01</text>
<text x="140.3" y="61.4">ABD</text>
<text x="196.6" y="63.3">0.016</text>
<text x="208.2" y="63.3">ABD</text>
<text x="253.2" y="63">0.01</text>
<text x="262.9" y="63">ABD</text>
<text x="83.3" y="70.9">0.01</text>
<text x="93" y="70.9">ABD</text>
<text x="148.3" y="74">0.01</text>
<text x="157.9" y="74">ABD</text>
<text x="207" y="73.1">0.01</text>
<text x="216.6" y="73.1">ABD</text>
<text x="242.7" y="72.9">0.01</text>
<text x="252.3" y="72.9">ABD</text>
<text x="83.2" y="83.3">0.01</text>
<text x="92.8" y="83.3">ABD</text>
<text x="148.3" y="81.7">0.012</text>
<text x="159.8" y="81.7">ABD</text>
<text x="207" y="80.9">0.012</text>
<text x="218.6" y="80.9">ABD</text>
<text x="158.2" y="94.1">0.005</text>
<text x="221.3" y="102">0.005</text>
<text x="66.2" y="108.8">0.01</text>
<text x="75.9" y="108.8">ABD</text>
<text x="153.7" y="119.2">E</text>
<text x="359.7" y="116.6">0.015</text>
<text x="371.1" y="116.6">ABD</text>
<text x="207.6" y="121.7">F</text>
<text x="359.7" y="124.4">T 0.06</text>
<text x="373.2" y="124.4">ABD</text>
</g>
<g font-size="3.4">
<text x="11.5" y="104.5" transform="rotate(-90 11.5 104.5)">Справ. №</text>
<text x="11.6" y="174.7" transform="rotate(-90 11.6 174.7)">Подп. и дата</text>
<text x="11.4" y="204.9" transform="rotate(-90 11.4 204.9)">Инв. № дубл.</text>
<text x="11.4" y="229.6" transform="rotate(-90 11.4 229.6)">Взам. инв. №</text>
<text x="369" y="255.5">Лит.</text>
<text x="382.8" y="255.5">Масса</text>
<text x="398.4" y="255.6">Масштаб</text>
<text x="11.4" y="259.2" transform="rotate(-90 11.4 259.2)">Подп. и дата</text>
<text x="230.5" y="260.5">Изм.</text>
<text x="238.4" y="260.4">Лист</text>
<text x="251.1" y="260.4">№ докум.</text>
<text x="273" y="260.4">Подп.</text>
<text x="286" y="260.4">Дата</text>
<text x="230.5" y="265.7">Разраб.</text>
<text x="251" y="265.7">Нургалин</text>
<text x="230.5" y="275.7">Т. контр.</text>
<text x="230.6" y="270.7">Пров.</text>
<text x="250.7" y="270.7">Егоров</text>
<text x="366.7" y="275.2">Лист</text>
<text x="386.3" y="275.2">Листов 1</text>
<text x="230.6" y="285.7">Н. контр.</text>
<text x="11.6" y="290" transform="rotate(-90 11.6 290)">Инв. № подл.</text>
<text x="230.6" y="290.7">Утв.</text>
<text x="322.5" y="295">Копировал</text>
<text x="394.6" y="295">Формат А3</text>
</g>
<g font-size="2.5">
<text x="166.2" y="99.8">0</text>
<text x="209.3" y="109.5">0</text>
</g>
</svg>
